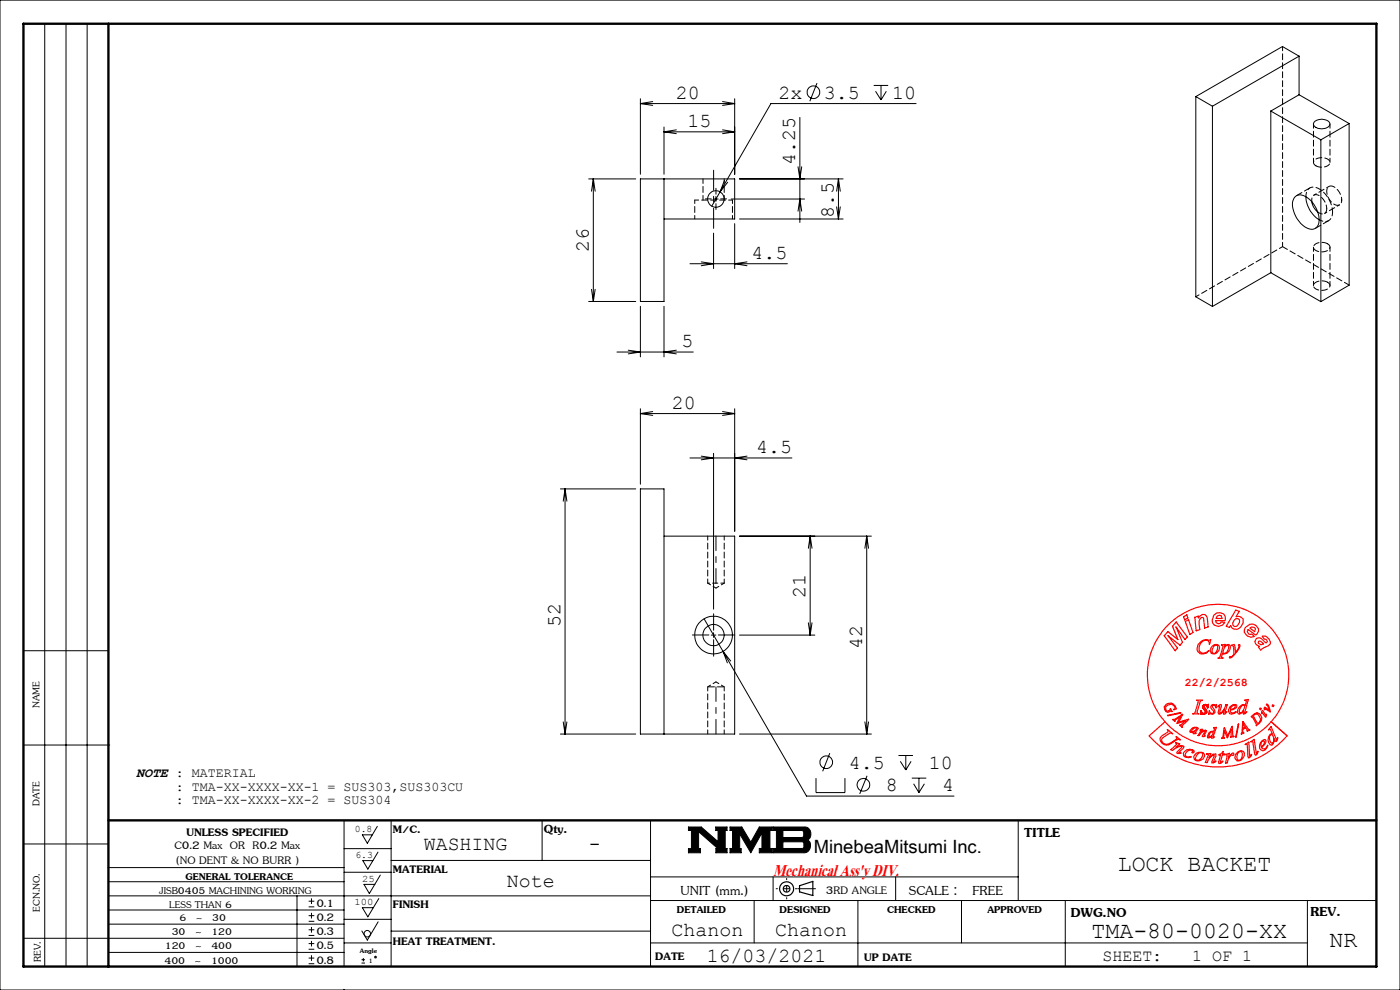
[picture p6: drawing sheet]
<svg xmlns="http://www.w3.org/2000/svg" width="297mm" height="210mm" viewBox="0 0 297 210" stroke-linecap="round" stroke-linejoin="round" font-family="sans-serif">
<g fill="none" stroke="#000" stroke-width=".21">
<path d="M0 0h297v210h-297zM9.5 5v200M14 5v200M18.5 5v200M173.3 17.6l-1.5 3.9M185.3 18.1h3.1M185.7 19.4l1.2 1.8M186.9 18.1v3.1M188 19.4l-1.1 1.8M275.6 11.9l-18.4 10.6M275.6 11.9v8.2M275.6 11.9l-3.5-2-18.4 10.6"/>
<path d="M124.9 38h10M125.9 38v26M125.9 38l.4 2.6M125.9 38l-.4 2.6M135.9 20.9v16.1M135.9 22h20M135.9 22l2.6 .4M138.5 21.5l-2.6 .5M140.9 38v26h-5v-26h20v8.5h-15M140.9 26.9v10.1M140.9 28h15M140.9 28l2.6 .4"/>
<path d="M143.5 27.5l-2.6 .5M153.3 27.5l2.6 .5M153.3 21.5l2.6 .5M153.7 38.2l-.9 2.5M154.4 38.7l-1.6 2M155.9 20.9v16.1M155.9 28l-2.6 .4M155.9 22l-2.6 .4M156.9 38h22M169.3 35.4l.4 2.6 .4-2.6M169.7 24.9v22.3M177.9 38v8.5"/>
<path d="M177.9 38l.4 2.6M177.9 38l-.4 2.6M194.3 22h-30.8l-10.7 18.7M253.7 20.5l3.5 2M253.7 20.5v42.5l3.5 2M257.2 22.5v42.5M269.6 23.6v34.2M269.6 23.6l10.6 6.1M275.6 20.1l-6 3.5M275.6 20.1l10.6 6.1M278.8 25.9a2.27 2.27 0 0 1 3.3 .3 1.52 1.52 0 0 1-2 1.1 1.14 1.14 0 0 1-1.4-1.3zM280.2 29.7v34.3"/>
<path d="M286.2 26.2v34.3l-6 3.5M286.2 26.2l-6 3.5M146.4 55.9h20.6M148.8 55.6l2.6 .3-2.6 .5M151.4 49.5v7.5M151.4 42.2h1M151.9 41.7v1M152.8 40.7l-1.8 3M155.1 42.2h15.6M155.9 47.4v9.6M156.9 46.5h22M158.5 55.6l-2.6 .3 2.6 .5"/>
<path d="M169.3 44.8l.4-2.6 .4 2.6M177.5 43.9l.4 2.6M178.3 43.9l-.4 2.6M269.6 57.8l-12.4 7.2M269.6 57.8l10.6 6.2M274.8 41.7a2.41 2.41 0 0 1 3.2 .7 5.4 5.4 0 0 1 1.6 5.4 1.75 1.75 0 0 1-2.8 .3 6 6 0 0 1-2.5-5.5zM277 41.7a6.1 6.1 0 0 0 2.9 4.9M278.3 42.8a3.5 3.5 0 0 0 1.2 2.2M124.9 64h10M125.5 61.4l.4 2.6M126.3 61.4l-.4 2.6M130.9 74.7h16.2"/>
<path d="M133.3 74.3l2.6 .4-2.6 .4M135.9 65v10.7M140.9 65v10.7M143.5 74.3l-2.6 .4 2.6 .4M135.9 86.7v16M135.9 87.7h20M135.9 87.7l2.6 .4M138.5 87.3l-2.6 .4M146.4 97.1h21.6M148.8 96.8l2.6 .3-2.6 .4M151.4 96.2v33M153.3 87.3l2.6 .4"/>
<path d="M155.9 86.7v26M155.9 87.7l-2.6 .4M158.5 96.8l-2.6 .3 2.6 .4M118.9 103.7h16M119.9 103.7l-.4 2.6M119.9 103.7v52M119.9 103.7l.4 2.6M140.9 113.7h15v42h-20v-52h5v52M156.9 113.7h28M171.9 113.7v21M171.9 113.7l.4 2.6M171.9 113.7l-.4 2.6"/>
<path d="M183.9 113.7v42M183.9 113.7l.4 2.6M183.9 113.7l-.4 2.6M5 138h18M149.4 131.3l4 6.9M150.9 134.7h1M151.4 134.2v1M153.4 138.2l17.7 30.7h31.3M153.4 138.2l.9 2.4M153.4 138.2l1.6 2M156.9 134.7h16M171.5 132.1l.4 2.6"/>
<path d="M172.3 132.1l-.4 2.6M5 158h18.3M118.9 155.7h16M119.5 153.1l.4 2.6M120.3 153.1l-.4 2.6M156.9 155.7h28M176 159.8l-1.5 3.8M183.5 153.1l.4 2.6M184.3 153.1l-.4 2.6M5 179h18M73 174v31M80 175.3l-2.1 3.6-1-1.8h2.1"/>
<path d="M83 174v31M115 174v8.5M138 174v31M146 175.4h2.8l3.5 3.1v-2.3h-.5v-.8h2.4v.8h-.4v3.8h.4v.9h-2.3v-.9h.4l-4.1-3.6v3.6h.4v.9h-2.6v-.9h.7v-3.8h-.7zM154.9 175.4h2.5l1.9 3.2 1.8-3.2h2.7v.8h-.5v3.8h.5v.9h-2.7v-.9h.5v-3.3l-2.3 4.2-2.4-4v3.1h.3v.9h-2.3v-.9h.5v-3.8h-.5zM164.1 175.4h6.6a1.47 1.47 0 0 1 1.3 1.2 1.47 1.47 0 0 1-.7 1.6 1.48 1.48 0 0 1 .6 1.6 1.48 1.48 0 0 1-1.4 1.1h-6.4v-.9h.6v-3.8h-.6zM166.1 176.2h4.1l.3 .3v.8l-.3 .4h-4.1zM166.1 178.6h4.2l.2 .2 .1 .8-.3 .4h-4.2zM173.1 165.1v3h6.1v-3M183.9 164.6l-1.5 3.8M190.6 160.3h3.1M191 161.5l1.2 1.8"/>
<path d="M192.2 160.3v3M193.3 161.5l-1.1 1.8M193.4 165.1h3.1M193.8 166.3l1.1 1.8M194.9 165.1v3M196.1 166.3l-1.2 1.8M216 174v17M5 199h68M22.9 184h50.1M23 190h115M23 196h50M23 193h50"/>
<path d="M23 187h50M63 190v15M65.5 192.4h1.2M65.5 191.2h1.2M65.5 195.4h1.2M65.5 194.2h1.2M65.5 198.4h1.2M65.5 197.2h1.2M66.1 190.6v1.2M66.1 193.6v1.2M66.1 196.6v1.2M66.1 199.6v1.2"/>
<path d="M73 195h10M73 185h10M73 180h10M80.2 180.8l-2.2 3.6-1-1.8h2.1M80.2 195.5l-2.3 3.9-1.1-1.9M80.4 190.6l-2.4 3.9-1.1-2h2.3M80.7 185.6l-2.3 3.9-1.2-1.9h2.3M83 197.5h55M83 182.5h55M138 186h78M138 191h154M160 191v9"/>
<path d="M164 186v5M182 191v14M190 186v5M204 191v9M226 191v14M277.4 191v14M23 202h50M65.5 201.4h1.2M65.5 200.2h1.2M65.5 204.4h1.2M65.5 203.2h1.2M66.1 202.6v1.2"/>
<path d="M73 200h10M76.7 204.3h.7M76.7 203.6h.7M77.1 203.2v.7M138 200h139.4"/>
<circle cx="172.6" cy="19.6" r="1.34"/>
<circle cx="151.9" cy="42.2" r="1.75"/>
<circle cx="151.4" cy="134.7" r="4"/>
<circle cx="151.4" cy="134.7" r="2.25"/>
<circle cx="175.3" cy="161.7" r="1.33"/>
<circle cx="183.2" cy="166.5" r="1.34"/>
<circle cx="77.9" cy="198.1" r=".68"/>
<circle cx="79.7" cy="203" r=".17"/>
</g>
<g fill="none" stroke="#000" stroke-width=".25">
<path d="M169.6 187.9l2.8-.9v3l-2.8-.8z"/>
<circle cx="166.9" cy="188.5" r="1.49"/>
<circle cx="166.9" cy="188.5" r=".7"/>
</g>
<g fill="none" stroke="#f00" stroke-width=".25">
<path d="M249.5 131.9l2.4 3.2-.5 .6-1.9-2.7 1.4 3.3-.6 .6-2.5-2 2 2.6-.5 .5-2.3-3.1 .8-.9 2.1 1.7-1.2-2.9zM251.1 130.8l.7-.4 .2 .7-.7 .4zM251.5 131.9l.6-.5 1 2.8-.7 .4zM253.5 130.9l.7-.2v.4l.9-.8h.5a2.85 2.85 0 0 1 .7 2.7l-.7 .2-.3-2-.1-.2h-.3l-.3 .2-.2 .5 .1 1.9-.7 .2zM254.1 136.7a1.92 1.92 0 0 1 2.4-.9l.4-.1-.4 .9a.77 .77 0 0 0-.4-.8 .77 .77 0 0 0-.9 .2 1.77 1.77 0 0 0-.6 2.3 1.34 1.34 0 0 0 1.9-.3 1.44 1.44 0 0 1-2.4 .2l-.2-.6zM257.1 137.1l.3-.2a.78 .78 0 0 1 .8-.2 .78 .78 0 0 1 .5 .7 1.33 1.33 0 0 1-1.3 1.3l-.4-.1a1.09 1.09 0 0 1 .1-1.5zM257.5 130.5a1.37 1.37 0 0 1 1.4-.5 1.37 1.37 0 0 1 1.1 1.2l-.1 .4h-2l.1 .5 .5 .2 .3-.1 .3-.3 .7 .1-.5 .6-.8 .3-.9-.3-.4-.5-.1-.5zM257.6 136.9l.4-.1 .3 .2a1.52 1.52 0 0 1-.8 1.6l-.3-.1a1.56 1.56 0 0 1 .4-1.6zM258.2 130.7l.5-.2 .4 .1 .1 .6h-1.2zM259.2 136.8l.7-.1-.1 .5 .8-.5a.49 .49 0 0 1 .4 .6 1.31 1.31 0 0 1-1.7 1.3l-.2 .8 .3 .2h-1l.4-.3 .6-2.1v-.3zM259.9 137.2l.5-.3a.59 .59 0 0 1 .2 .8l-.4 .7-.4 .2h-.3l-.1-.1zM261.2 136.9l.7-.2 .2 1.7 .8-1.2a.25 .25 0 0 1-.2-.2 .25 .25 0 0 1 .3-.3v.1a2.31 2.31 0 0 1-.8 1.7 1.84 1.84 0 0 1-1.4 1.1v-.3l.2-.1 .2 .2 .6-.7-.1-1.6z"/>
<path d="M261.9 131.5l.3-.3h.4l.4 .3v.5l-.4 .7-.3 .2h-.4l-.4-.3v-.5zM262.1 129.4l.8 .3-.7 1.1h.9l.6 .5v.9l-.6 .9a1.21 1.21 0 0 1-2-.4l-.3 .4-.7-.3zM264.2 133.1l.9-.7a1.43 1.43 0 0 1 1.9 1.5l-.6 .8-1.6-1.1-.2 .4 .3 .5h.7l.5 .5-.7 .2-.9-.3-.5-.7v-.6zM265.1 133.2l.4-.2 .6 .1 .2 .3-.2 .6zM266.5 135.5a.97 .97 0 0 1 1.5 .3l.5 .6 .2-.1v-.5l-.5-.2-.4-.7h.7l.7 .6 .3 .7a1.68 1.68 0 0 1-1.4 1.2l-.7 .5-.4-.6 .2-.2-.8-.5-.2-.5zM267 136a1.1 1.1 0 0 1 1.1 .6l-.6 .2-.5-.3zM247.2 153.1a15 15 0 0 1 .8-20.7 15 15 0 0 1 20.8 0 15 15 0 0 1 .9 20.7M247.2 153.1a15 15 0 0 0 22.5 0M247.2 153.1l-3.4 3a19.5 19.5 0 0 0 29.2 0l-3.3-3M247.5 149.3l.9-.2a1.82 1.82 0 0 1 1.2 1.3l-.6 .2 .3-.5-.2-.3-.5-.4-.9 .2-.4 .4 .1 .8 .2 .1 .7-.3v-.3l.4 .6-.3-.1-.7 .3-.6-.5-.1-.7zM247.6 154.8l1.2 .8-.7-.1-1 .7a.82 .82 0 0 0-.6 .9 .82 .82 0 0 0 .6 .7 2.73 2.73 0 0 0 2.4-1l.2-.2-.1-.4 .7 .8a.47 .47 0 0 0-.7 0l-1 .6a1.49 1.49 0 0 1-1.5 .4 1.49 1.49 0 0 1-1-1.3l.4-.6 1.3-.9zM247.7 151.7l2.7-.5 .1 .1-2.7 .5z"/>
<path d="M248.8 152.6h.4l1.6-1.1-.7 1.7 2.1-.6-1.4 1.4v.3l-.5-.5 1.2-.9-1.7 .5 .6-1.4-1.1 .7-.1 .3zM249.4 157.5l.9 .3-.8 .7 .3-.1a1.08 1.08 0 0 1 1.3 0l-.1 .3-1 1h.6l-.9 .1v-.2l1.1-1.2a2.26 2.26 0 0 0-2.1 .8l-.3-.2 1-.9a.3 .3 0 0 0 .2-.3 .3 .3 0 0 0-.2-.3zM251.5 159.2a1.4 1.4 0 0 1 1.8 .1v.3l-.2 .1a.25 .25 0 0 1-.2-.2 .25 .25 0 0 1 .2-.3h-.1a1.16 1.16 0 0 0-1.6 1.1l.4 .2h.9l-.5 .2-.7-.1-.4-.2-.1-.6zM253 154.4l.9-.1 .3 .2-.7 1 .3 .1h-.7l.3-.4-1 .1v-.3zM253.2 154.5l.7-.1a1.03 1.03 0 0 1-1.2 .8zM253.6 159.9a1.07 1.07 0 0 1 1.1-.4 1.07 1.07 0 0 1 .9 .9 1.4 1.4 0 0 1-2.2 .7l-.2-.6zM253.9 148.5h1.2l-.5 .2-.6 2.2v.4l.3 .1h-1.3l.5-.3 .6-2 .1-.4zM254.6 154.9l.6-.2-.3 .5 .4-.2 .6-.1v.1l-.5 1.1h.3l-.6 .2 .6-1.2a1.46 1.46 0 0 0-1.3 .9h-.3l.7-1.1zM255.3 149.6l1.1-.2-.2 .7-.1-.3-.4-.2-.3 .2 .6 1.1a.84 .84 0 0 1-1.2 .5l-.1 .1 .1-.7 .2 .4 .3 .2 .4-.2v-.3l-.6-.8zM255.4 156.1h.1M256 159.9l.9-.1-.4 1a1.69 1.69 0 0 1 1.4-.9 1.71 1.71 0 0 1-.4 1.5v.3l.5-.2-.3 .2-.6 .1 .5-1.6a2.04 2.04 0 0 0-1.5 1.6l-.4-.1 .7-1.6zM256.8 155.4l.3-.2 .3 .3a1.05 1.05 0 0 1-1 .8z"/>
<path d="M257 149.6l1.1-.2-.1 .7-.2-.3-.3-.2-.3 .2 .6 1.1a.84 .84 0 0 1-1.3 .5l-.1 .1 .1-.7 .2 .4 .4 .2 .3-.2 .1-.3-.6-.8zM257.5 154.3h.6l-.7 2.1 .2-.1-.5 .3v-.5l-.9 .4v-.3l.2-.7 .4-.3h.7l.2-.6zM258.5 149.7l.3-.2h.3l-.3 1.7a2.08 2.08 0 0 0 1.2-1.7h.3l-.4 1.7 .4-.2-.6 .5-.2-.3 .3-.8a1.4 1.4 0 0 1-1.2 1.1 1.69 1.69 0 0 1 .1-1.6v-.2l-.3 .3zM259.7 154.4l-.3 1.9-.2 .4 .6-.1-.2-.2 .2-1.4 .5 1.5 .9-1.7v1.3l-.1 .3 .7-.1v-.2h-.3l-.1-2-.9 1.9-.7-1.6M261 149.9a.79 .79 0 0 1 .7-.5 .79 .79 0 0 1 .7 .4 1.55 1.55 0 0 1-1.4 .9l.1 .4 .3 .2 .8-.4a1.1 1.1 0 0 1-1.4 .5 1.09 1.09 0 0 1 .2-1.5zM261.3 149.9l.3-.3h.4a.86 .86 0 0 1-1 .9zM262.5 159.6a.87 .87 0 0 1 1.5 .1 1.43 1.43 0 0 1-1.6 1.7l-.4-.5a1.36 1.36 0 0 1 .5-1.3zM262.7 159.6l.3-.2h.4a1.4 1.4 0 0 1-.4 1.9l-.4-.1a1.57 1.57 0 0 1 .1-1.6zM262.7 153.6h.1l-.7 2.7zM263.5 149.7l.3-.1 .2 .1 .1 .2a1.6 1.6 0 0 1-1.1 1.3 1.51 1.51 0 0 1 .5-1.5zM263.6 153.1l1.3 1.6 .2 .2-.5 .2-.3-.6h-.2l-.5 .3v.4l.3 .3-.6 .2zM263.7 153.6l.5 .6-.4 .3z"/>
<path d="M264.1 148.5l.7-.1-.7 2.8 .4-.2-.6 .5-.2-.2 .1-.5-.3 .4-.7 .3a1.32 1.32 0 0 1 1-2.1l.4 .2 .2-.7a.23 .23 0 0 0 0-.3 .23 .23 0 0 0-.3 0zM264.2 157.9l.7-.5 .2 3h.2l.1-.4h.1l-.5 .8-.2-.1-.2-2.8zM265.4 157.3l.7-.5 .5 3 .3-.4-.4 .8-.3-.1-.4-2.8zM265.4 152l1.3-.8 .6 .3 .4 .8a1.93 1.93 0 0 1-1.2 1.6v-.3l-.8-1.5zM265.9 151.8l.3-.3 .5-.1 .4 .3 .3 .9-.2 .6-.3 .2h-.2zM267.3 150.2l.3 .1-.2 .3-.2-.2zM267.6 157.3l.6-.4 .3 .1a1.51 1.51 0 0 1-.9 1.6l.4 .3 .4-.1 .5-.7a1.27 1.27 0 0 1-1 1.2 1.21 1.21 0 0 1-.3-2zM267.7 157.4l.4-.3a.92 .92 0 0 1-.5 1.4l-.1-.7zM267.8 151.1l-.1 .3 .1-.7 .7 1 .2-.2-.2 .6-.7-.9M267.8 151.1h.1M268.7 149.4l.1-.1a2.16 2.16 0 0 1 .7 1.7l-1.1-.7-.1 .3v-.6l1 .6zM269.5 155.9l.3-.1a1.41 1.41 0 0 1 .2 1.8h-.2a1.35 1.35 0 0 1-.3-1.7z"/>
<path d="M269.7 154.1l1.1 2.8 .3-.5-.1 .4-.3 .5-.2-.1-.2-.5v.6l-.3 .6a.47 .47 0 0 1-.7-.1 1.57 1.57 0 0 1 .3-2.1h.3l-.3-.8a.24 .24 0 0 0-.2-.2 .24 .24 0 0 0-.3 .1zM270 149.5l.2 .1-.1 .3-.2-.1zM254 160l.5-.3h.4l.3 .2a1.34 1.34 0 0 1-1.3 1.4l-.3-.2v-.3zM258.6 160.1l.5-.3 .3-.4v.6h.4l-.1 .1h-.4l-.4 1.6 .6-.2-.7 .5a.34 .34 0 0 1-.2-.6l.3-1.2zM260 160l.8-.2-.2 1.1a1.42 1.42 0 0 1 1.1-1.2l.1 .3-.3 .3a.25 .25 0 0 0-.2-.2 .25 .25 0 0 0-.2 .2l-.6 1.1-.1 .4-.4 .1 .3-1.7z"/>
</g>
<path d="M164.7 188.5h4.3M166.9 186.3v4.4" fill="none" stroke="#000" stroke-width=".21" stroke-dasharray="15.2 1.3 1.3 1.3" stroke-dashoffset="15"/>
<path d="M150.9 42.2h-1.3M151.9 41.2v-1.3M151.9 43.2v1.2M152.9 42.2h1.2M150.4 134.7h-3.5M151.4 133.7v-3.5M151.4 135.7v3.5M152.4 134.7h3.5M169.2 188.5h3.8" fill="none" stroke="#000" stroke-width=".21" stroke-dasharray="15.2 1.3 1.3 1.3"/>
<path d="M5 5h287v200h-287zM23 5v200M23 174h269M73 210v.1" fill="none" stroke="#000" stroke-width=".5"/>
<path d="M146 175.4v.8h.7v3.8h-.7v.9h2.6v-.9h-.4v-3.6l4.1 3.6h-.4v.9h2.3v-.9h-.4v-3.8h.4v-.8h-2.4v.8h.5v2.3l-3.5-3.1zM154.9 175.4v.8h.5v3.8h-.5v.9h2.3v-.9h-.3v-3.1l2.4 4 2.3-4.2v3.3h-.5v.9h2.7v-.9h-.5v-3.8h.5v-.8h-2.7l-1.8 3.2-1.9-3.2zM166.1 178.6h4.2l.2 .2 .1 .8-.3 .4h-4.2zM164.1 175.4v.8h.6v3.8h-.6v.9h6.9l.6-.5 .3-.8-.1-1-.5-.4a1.47 1.47 0 0 0 .7-1.6 1.47 1.47 0 0 0-1.3-1.2zM166.1 176.2h4.1l.3 .3v.8l-.3 .4h-4.1z" fill-rule="evenodd" fill="#000"/>
<path d="M151.9 123.7v-10M151.9 155.7v-10" fill="none" stroke="#000" stroke-width=".21" stroke-dasharray="15.2 1.3 1.3 1.3" stroke-dashoffset="12.1"/>
<path d="M151.4 48.4v-12.3" fill="none" stroke="#000" stroke-width=".21" stroke-dasharray="15.2 1.3 1.3 1.3" stroke-dashoffset="11"/>
<path d="M153.6 145.7h-3.5" fill="none" stroke="#000" stroke-width=".21" stroke-dasharray="1.3 .6" stroke-dashoffset="-.2"/>
<path d="M150.1 123.7h1.8M151.9 123.7h1.7" fill="none" stroke="#000" stroke-width=".21" stroke-dasharray="1.3 .6" stroke-dashoffset=".9"/>
<path d="M272.1 9.9v42.4M278.6 26.3v8.2M282.1 34.5v-8.2M155.4 42.4h-8M278.6 52.4v8.2M279.9 46.6a1.72 1.72 0 0 0 2 .2 1.72 1.72 0 0 0 .8-1.8M282.7 45a5.7 5.7 0 0 0-3.9-5.3 1.68 1.68 0 0 0-1.8 2M282.1 60.6v-8.2M150.1 113.7v10M153.6 123.7v-10M150.1 145.7v10M153.6 155.7v-10" fill="none" stroke="#000" stroke-width=".21" stroke-dasharray="1.3 .6" stroke-dashoffset=".4"/>
<path d="M150.1 123.7l1.8 1M151.9 124.7l1.7-1M151.9 144.6l-1.8 1.1M153.6 145.7l-1.7-1.1" fill="none" stroke="#000" stroke-width=".21" stroke-dasharray="1.3 .6" stroke-dashoffset=".6"/>
<path d="M147.4 42.4v4M155.4 46.4v-4M281.5 44.3a3.1 3.1 0 0 0-2.4-3 1.09 1.09 0 0 0-.8 1.5M253.7 62.9l18.4-10.6" fill="none" stroke="#000" stroke-width=".21" stroke-dasharray="1.3 .6" stroke-dashoffset=".5"/>
<path d="M149.1 37.9v4.5M153.6 42.4v-4.5" fill="none" stroke="#000" stroke-width=".21" stroke-dasharray="1.3 .6" stroke-dashoffset=".3"/>
<path d="M277.9 39.9l-2.9 1.6M279.2 35.2a2.26 2.26 0 0 0 2.9-.6 1.51 1.51 0 0 0-2-1.1 1.16 1.16 0 0 0-1.4 1.3l.5 .4M279 48.4l2.9-1.6M281.6 51.7a.85 .85 0 0 1 .5 1 .85 .85 0 0 1-.9 .6 1.97 1.97 0 0 1-2.6-.9 2.05 2.05 0 0 1 3-.7M281.6 59.9a.85 .85 0 0 1 .5 1 .85 .85 0 0 1-.9 .6 1.97 1.97 0 0 1-2.6-.9 2.05 2.05 0 0 1 3-.7" fill="none" stroke="#000" stroke-width=".21" stroke-dasharray="1.3 .6"/>
<path d="M279.6 45a1.04 1.04 0 0 0 1.2 .4 1.04 1.04 0 0 0 .7-1.1" fill="none" stroke="#000" stroke-width=".21" stroke-dasharray="1.3 .6" stroke-dashoffset=".2"/>
<path d="M272.1 52.3l14.1 8.2" fill="none" stroke="#000" stroke-width=".21" stroke-dasharray="1.3 .6" stroke-dashoffset=".1"/>
<path d="M281.9 39.6l-3.2 1.8M281 45.3l3.2-1.9M284.6 42.4a3.1 3.1 0 0 0-2.3-3 1.25 1.25 0 0 0-.7 1.9 2.52 2.52 0 0 0 2.5 2.2l.4-.4 .1-.7" fill="none" stroke="#000" stroke-width=".21" stroke-dasharray="1.3 .6" stroke-dashoffset=".7"/>
<text font-size="5.5" fill="#f00" x="164" y="185.7">Mechanical Ass'y DIV.</text>
<g font-size="4.9">
<text x="237.1" y="184.8">LOCK BACKET</text>
<text x="231.5" y="198.9">TMA-80-0020-XX</text>
<text x="282" y="200.9">NR</text>
</g>
<g font-size="4.2">
<text x="143.3" y="20.9">20</text>
<text x="165.2" y="20.9">2x</text>
<text x="174.8" y="20.9">3.5</text>
<text x="189.3" y="20.9">10</text>
<text x="145.8" y="26.9">15</text>
<text x="168.7" y="35" transform="rotate(-90 168.7 35)">4.25</text>
<text x="176.9" y="46.3" transform="rotate(-90 176.9 46.3)">8.5</text>
<text x="124.9" y="53.5" transform="rotate(-90 124.9 53.5)">26</text>
<text x="159.4" y="54.9">4.5</text>
<text x="144.5" y="73.7">5</text>
<text x="142.5" y="86.7">20</text>
<text x="160.4" y="96.1">4.5</text>
<text x="170.9" y="126.9" transform="rotate(-90 170.9 126.9)">21</text>
<text x="118.9" y="133.1" transform="rotate(-90 118.9 133.1)">52</text>
<text x="182.9" y="137.6" transform="rotate(-90 182.9 137.6)">42</text>
<text x="180.1" y="163.1">4.5</text>
<text x="187.9" y="167.9">8</text>
<text x="197.1" y="163.1">10</text>
<text x="199.9" y="167.9">4</text>
<text x="217.3" y="177.6">TITLE</text>
<text x="89.9" y="180.3">WASHING</text>
<text x="124.9" y="180.3">-</text>
<text x="107.5" y="188.2">Note</text>
<text x="144.4" y="189.8">UNIT (mm.)</text>
<text x="192.8" y="189.8">SCALE :</text>
<text x="206.3" y="189.8">FREE</text>
<text x="227.2" y="194.4">DWG.NO</text>
<text x="278" y="194.3">REV.</text>
<text x="142.5" y="198.6">Chanon</text>
<text x="164.5" y="198.6">Chanon</text>
<text x="149.9" y="204">16/03/2021</text>
</g>
<g font-size="3.9">
<text x="115.4" y="176.8">Qty.</text>
<text x="172.6" y="181">MinebeaMitsumi Inc.</text>
</g>
<g font-size="3.5">
<text x="39.5" y="177.4">UNLESS SPECIFIED</text>
<text x="83.3" y="176.7">M/C.</text>
<text x="37" y="180.2">C0.2 Max OR R0.2 Max</text>
<text x="37.2" y="183.3">(NO DENT &amp; NO BURR )</text>
<text x="83.3" y="185.2">MATERIAL</text>
<text x="175.2" y="189.7">3RD ANGLE</text>
<text x="67.1" y="192.3">0.1</text>
<text x="67.1" y="195.4">0.2</text>
<text x="83.3" y="192.6">FINISH</text>
<text x="67.1" y="198.4">0.3</text>
<text x="67.1" y="201.3">0.5</text>
<text x="83.3" y="200.5">HEAT TREATMENT.</text>
<text x="139" y="203.7">DATE</text>
<text x="183.3" y="203.9">UP DATE</text>
<text x="233.9" y="203.8">SHEET:</text>
<text x="252.9" y="203.8">1 OF 1</text>
<text x="67.1" y="204.4">0.8</text>
</g>
<g font-size="3.2">
<text x="8.4" y="150.2" transform="rotate(-90 8.4 150.2)">NAME</text>
<text x="8.4" y="171" transform="rotate(-90 8.4 171)">DATE</text>
<text x="33.8" y="189.5">JISB0405 MACHINING WORKING</text>
<text x="39.4" y="186.6">GENERAL TOLERANCE</text>
<text x="8.4" y="193.4" transform="rotate(-90 8.4 193.4)">ECN.NO.</text>
<text x="35.9" y="192.7">LESS THAN 6</text>
<text x="38.1" y="195.3">6 ~ 30</text>
<text x="143.6" y="193.7">DETAILED</text>
<text x="165.4" y="193.7">DESIGNED</text>
<text x="188.2" y="193.7">CHECKED</text>
<text x="209.5" y="193.7">APPROVED</text>
<text x="35" y="201.3">120 ~ 400</text>
<text x="36.4" y="198.3">30 ~ 120</text>
<text x="8.7" y="204.1" transform="rotate(-90 8.7 204.1)">REV.</text>
<text x="34.9" y="204.5">400 ~ 1000</text>
</g>
<text font-size="2.9" x="28.9" y="164.9">NOTE : MATERIAL</text>
<g font-size="2.8">
<text x="37.3" y="167.7">: TMA-XX-XXXX-XX-1 = SUS303,SUS303CU</text>
<text x="37.3" y="170.5">: TMA-XX-XXXX-XX-2 = SUS304</text>
</g>
<text font-size="2.5" fill="#f00" x="251.4" y="145.6">22/2/2568</text>
<g font-size="2.1">
<text x="75.3" y="176.6">0.8</text>
<text x="75.4" y="182">6.3</text>
<text x="76.9" y="187.1">25</text>
<text x="75.2" y="192">100</text>
<text x="76.4" y="202.2">Angle</text>
<text x="78.2" y="204.3">1</text>
</g>
</svg>
